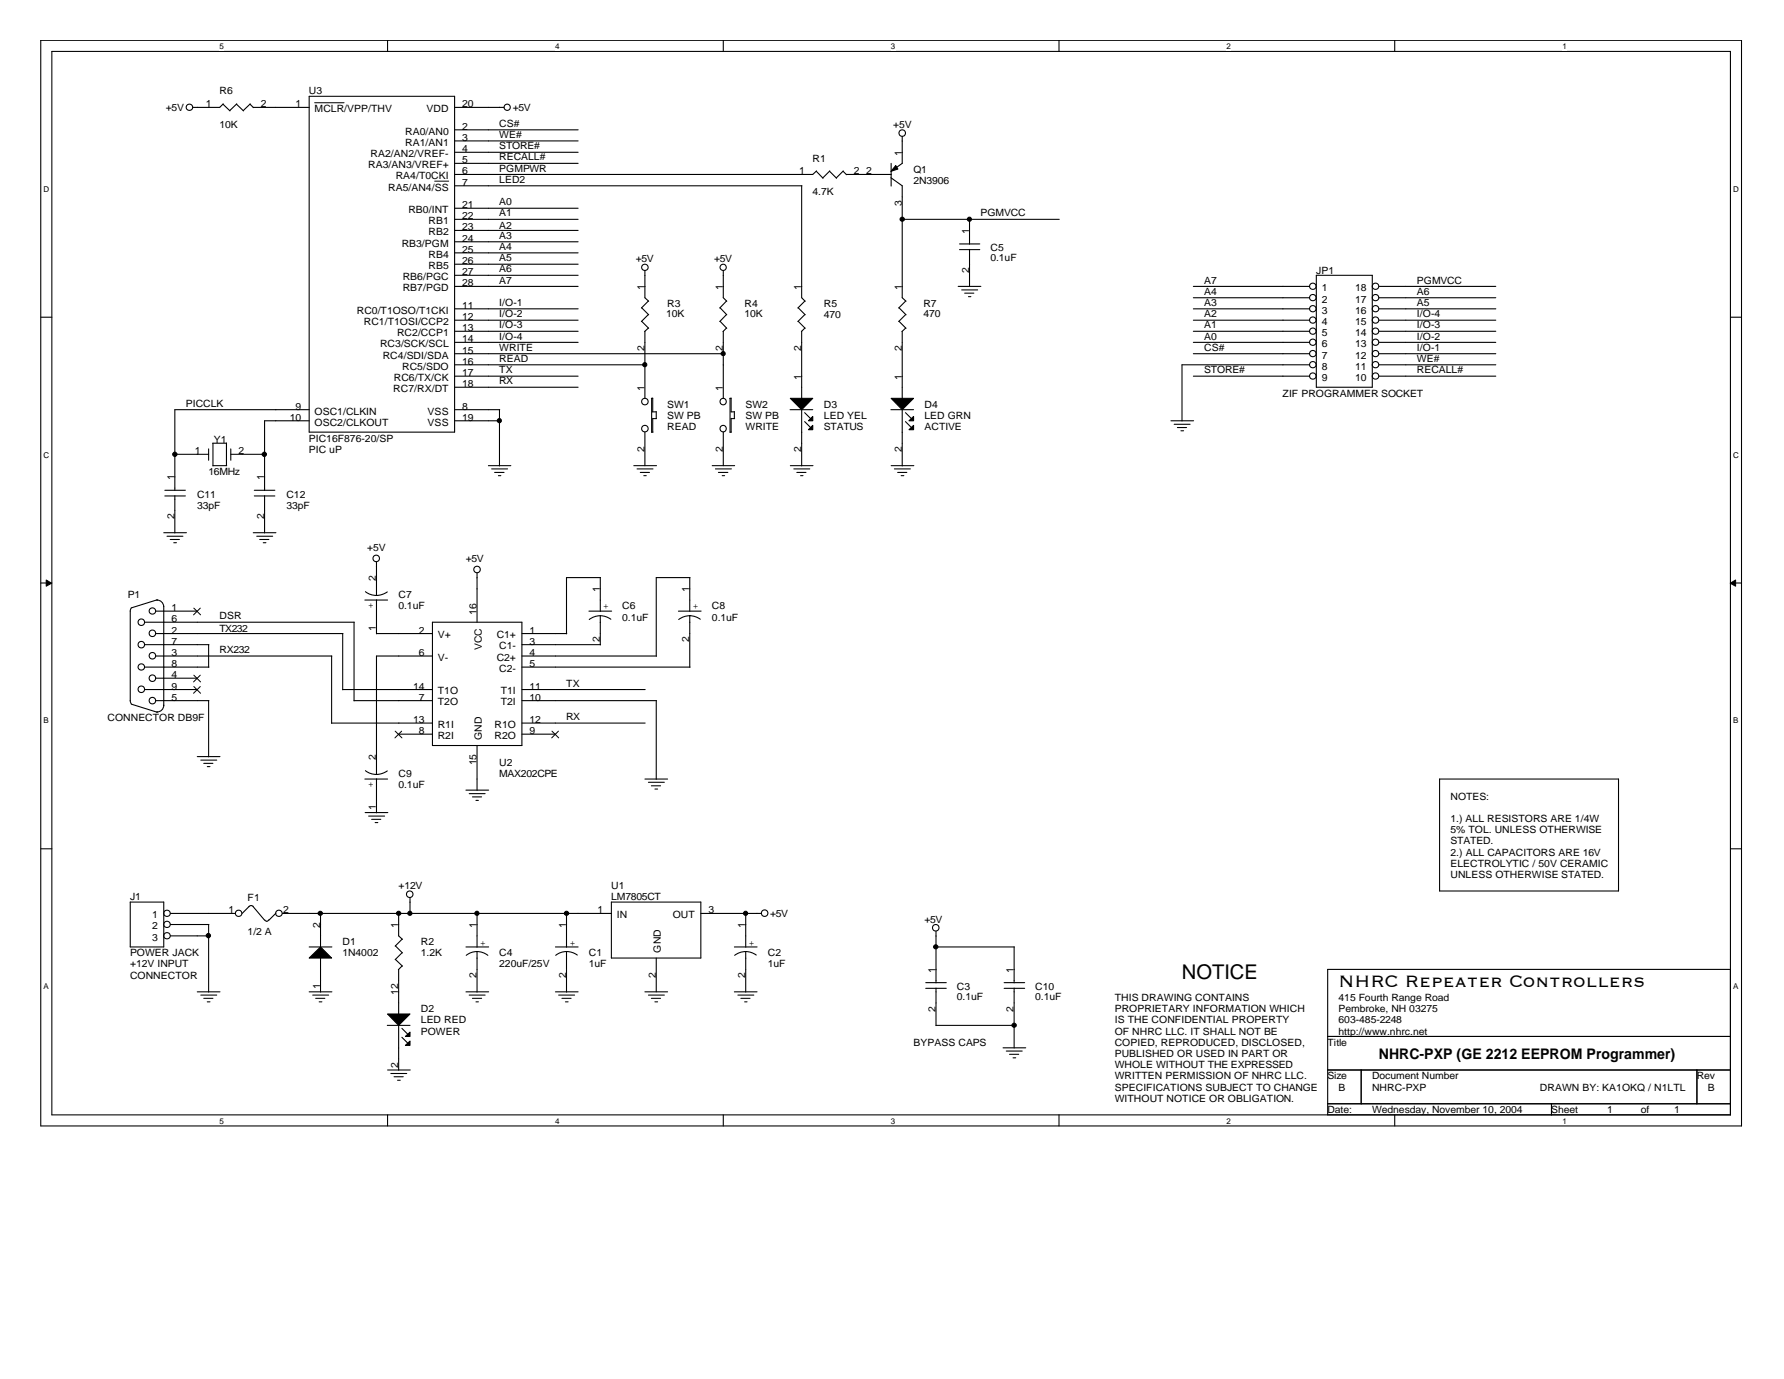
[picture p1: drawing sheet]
<svg xmlns="http://www.w3.org/2000/svg" width="279mm" height="216mm" viewBox="0 0 279 216" stroke-linecap="round" stroke-linejoin="round" font-family="sans-serif">
<path d="M6.4 6.3h266.3v170h-266.3zM8.1 8.1h262.9v166.4h-262.9z" fill="none" stroke="#000" stroke-width=".17"/>
<g fill="#fff">
<path d="M34.4 6.6h.7v1.4h-.7z"/>
<path d="M34.4 174.8h.7v1.4h-.7z"/>
</g>
<path d="M60.7 6.3v1.8M60.7 174.5v1.8" fill="none" stroke="#000" stroke-width=".17"/>
<g fill="#fff">
<path d="M87 6.6h.6v1.4h-.6z"/>
<path d="M87 174.8h.6v1.4h-.6z"/>
</g>
<path d="M113.3 6.3v1.8M113.3 174.5v1.8" fill="none" stroke="#000" stroke-width=".17"/>
<g fill="#fff">
<path d="M139.5 6.6h.7v1.4h-.7z"/>
<path d="M139.5 174.8h.7v1.4h-.7z"/>
</g>
<path d="M165.9 6.3v1.8M165.9 174.5v1.8" fill="none" stroke="#000" stroke-width=".17"/>
<g fill="#fff">
<path d="M192.1 6.6h.7v1.4h-.7z"/>
<path d="M192.1 174.8h.7v1.4h-.7z"/>
</g>
<path d="M218.4 6.3v1.8M218.4 174.5v1.8" fill="none" stroke="#000" stroke-width=".17"/>
<g fill="#fff">
<path d="M244.7 6.6h.7v1.4h-.7z"/>
<path d="M244.7 174.8h.7v1.4h-.7z"/>
<path d="M6.8 28.9h.9v1.4h-.9z"/>
<path d="M271.4 28.9h.9v1.4h-.9z"/>
<path d="M6.8 70.5h.9v1.4h-.9z"/>
<path d="M271.4 70.5h.9v1.4h-.9z"/>
</g>
<path d="M6.4 49.7h1.7M271 49.7h1.7" fill="none" stroke="#000" stroke-width=".17"/>
<g fill="#fff">
<path d="M6.8 112.1h.8v1.4h-.8z"/>
<path d="M271.4 112.1h.8v1.4h-.8z"/>
</g>
<path d="M6.4 91.3h1.7M271 91.3h1.7" fill="none" stroke="#000" stroke-width=".17"/>
<g fill="#000" stroke="#000" stroke-width=".16">
<path d="M7.2 90.8l.9 .5-.9 .5z" fill-rule="evenodd"/>
<path d="M271 91.3l.8-.5v1z" fill-rule="evenodd"/>
</g>
<g fill="#fff">
<path d="M6.8 153.7h.8v1.4h-.8z"/>
<path d="M271.4 153.7h.8v1.4h-.8z"/>
</g>
<g fill="none" stroke="#000" stroke-width=".17">
<path d="M34.9 16.3l1.1 1.1M35 16.3l-.6 .5h-4.2M37 16.3l1.1 1.1M37.1 16.3l-1.1 1M39.2 16.3l.5 .6M39.2 16.3l-1.1 1M39.7 16.8h8.7M48.4 15.1h22.8v52.6h-22.8zM71.2 16.8h7.7M71.2 20.3h19.3M71.2 22.1h19.3M71.2 23.8h19.3"/>
<path d="M71.2 25.6h19.3M71.2 32.6h19.3M71.2 34.3h19.3M71.2 36.1h19.3M71.2 37.9h19.3M71.2 39.6h19.3M71.2 29.1h54.4M125.6 29.1v17.5l.5 .6M127.8 26.8l1.1 1.1M127.9 26.8l-.6 .5h-56.1M129.9 26.8l1.1 1.1M130 26.8l-1.1 1.1"/>
<path d="M132 26.8l.6 .6M132.1 26.8l-1.1 1.1M132.5 27.3h7.1M139.5 27.8l1.8 1.3v17.5l.6 .6M139.6 25.6v3.5M141.3 21.4v4.2l-1.8 1.2M141.3 34.3h24.6M150.3 39.1h3.2M150.3 38.2h3.2M151.8 34.3v3.9M151.8 39v5.8M71.2 44.8h19.3"/>
<path d="M71.2 43.1h19.3M71.2 48.4h19.3M71.2 50.1h19.3M71.2 51.9h19.3M71.2 53.6h19.3M71.2 55.4h42.1M71.2 57.1h29.8M71.2 58.9h19.3M71.2 41.4h19.3M100.5 48.2l1.1 1.1M100.5 50.3l1.1 1.1M101 42.4v4.2l.6 .6"/>
<path d="M101 51.9v10.5M101.6 47.1l-1.2 1.1M101.6 49.2l-1.2 1.1M101.6 51.4l-.6 .5M112.8 48.2l1 1.1M112.8 50.3l1 1.1M113.3 42.4v4.2l.5 .6M113.3 51.9v10.5M113.8 47.1l-1.1 1.1M113.8 49.2l-1.1 1.1M113.8 51.4l-.6 .5M125 48.2l1.1 1.1"/>
<path d="M125 50.3l1.1 1.1M125.6 51.9v10.5M126.1 47.1l-1.1 1.1M126.1 49.2l-1.1 1.1M126.1 51.4l-.6 .5M140.8 48.2l1.1 1.1M140.8 50.3l1.1 1.1M141.3 51.9v10.5M141.9 47.1l-1.1 1.1M141.9 49.2l-1.1 1.1M141.9 51.4l-.6 .5M150.1 44.8h3.5"/>
<path d="M150.6 45.4h2.5M151.1 45.9h1.4M151.7 46.4h.4M186.9 44.8h18.2M186.9 46.6h18.2M186.9 48.4h18.2M186.9 50.1h18.2M186.9 51.9h18.2M186.9 53.6h18.2M186.9 55.4h18.2M186.9 58.9h18.2M205.1 57.1h-20v8.8"/>
<path d="M206.2 43.1h8.7v17.5h-8.7zM216 44.8h18.3M216 46.6h18.3M216 48.4h18.3M216 50.1h18.3M216 51.9h18.3M216 53.6h18.3M216 55.4h18.3M216 57.1h18.3M216 58.9h18.3M25.8 77.6h3.2M25.8 76.8h3.2"/>
<path d="M27.4 71.1h5.3M27.4 77.6v5.8M32.7 70.3v1.8M33.3 69.4h2.2M33.4 72.9h2.1M33.4 69.4v3.5M35.5 69.3v3.6M36.1 70.3v1.8M36.1 71.1h5.4M39.8 77.6h3.2M39.8 76.8h3.2M41.4 77.6v5.8"/>
<path d="M48.4 65.9h-7v10.9M48.4 64.1h-21v12.7M71.2 65.9h7.1M71.2 60.6h19.3M71.2 64.1h7.1M76.5 72.9h3.5M77 73.4h2.5M77.5 74h1.4M78.1 74.5h.3M78.2 64.1v8.8M99.3 72.9h3.5M99.8 73.4h2.5"/>
<path d="M100.3 74h1.4M100.8 74.5h.4M101 67.7v5.2M102 62.4h.2M102.1 62.4v5.3M102.1 67.7h.2M102.2 64.5h.6M102.2 62.3v2.2M102.2 65.5v2.2M102.2 65.5h.6M102.8 64.4v1.1M111.5 72.9h3.6"/>
<path d="M112 73.4h2.5M112.5 74h1.5M113.1 74.5h.4M113.3 67.7v5.2M114.3 62.4h.2M114.3 67.7h.2M114.3 62.4v5.3M114.5 64.5h.5M114.5 65.5h.6M114.5 62.3v2.2M114.5 65.5v2.2M115 64.4v1.1"/>
<path d="M123.7 64.1h3.6M123.8 72.9h3.5M124.3 73.4h2.5M124.8 74h1.4M125.4 74.5h.4M125.6 64.1v8.8M126 64.6l1 .9M126 66l1 .9M139.5 64.1h3.6M139.6 72.9h3.5M140.1 73.4h2.5M140.6 74h1.4"/>
<path d="M141.1 74.5h.5M141.3 64.1v8.8M141.8 64.6l.9 .9M141.8 66l.9 .9M183.4 65.9h3.5M183.9 66.4h2.5M184.4 66.9h1.4M184.9 67.4h.5M22.7 97.4h32.8M24.4 99.2h29.3M24.4 95.7h6.5M24.6 93.9a1.06 1.06 0 0 1 1 1.1"/>
<path d="M24.6 93.9l-4 1.3-.2 .3v14.2M25.6 94.9v15.5a1.05 1.05 0 0 1-1 1.1M25.6 83.4h3.6M26.2 84h2.5M26.7 84.5h1.4M27.2 85h.4M39.7 83.4h3.5M40.2 84h2.5M40.7 84.5h1.4M41.2 85h.4M53.7 99.2v8.8M55.4 97.4v12.3"/>
<path d="M57.1 93.9h3.6M57.2 92.6l.7 .4 1.1 .2M59 88v5.2M59 93.9v5.3M59 99.2h8.7M60.7 92.7l-1 .4-.7 .1M67.7 97.4h14v19.3h-14zM74.7 89.7v7.7M81.7 99.2h7.1M92.2 95.7h3.6M94 96.4l.7 .1 1 .5M94 96.4l-.7 .1-1 .5"/>
<path d="M94 90.4v5.3M94 96.4v4.6M94.1 90.4h-5.4v8.8M106.2 95.7h3.6M108 96.4l.7 .1 1 .5M108 96.4l-.7 .1-1 .5M108 90.4v5.3M108 96.4v8.1M108.1 90.4h-5.3v12.4M20.4 109.7l.2 .5M20.6 110.2l4 1.3M22.7 108h8.2"/>
<path d="M22.7 104.4h10M22.7 100.9h10M24.4 109.7h8.3M24.4 106.2h6.5M24.4 102.7h27.6M30.9 118.5h3.6M31.4 119h2.5M31.9 119.5h1.5M32.7 100.9v3.6M32.7 109.7v8.8M51.9 113.2h15.8M51.9 102.7v10.5"/>
<path d="M53.7 108h14M55.4 109.7h12.3M62.4 114.9h5.3M67.7 102.7h-8.7v18.6M74.7 116.7v7M81.7 109.7h21.1M81.7 108h19.3M81.7 104.4h26.4M81.7 102.7h21.1M81.7 100.9h12.4M81.7 113.2h19.3M81.7 114.9h5.3"/>
<path d="M102.8 109.7v12.3M6.4 132.9h1.7M32.5 120h.4M57.1 122h3.6M57.2 127.2h3.5M57.2 120.7l.7 .3 1.1 .3M57.7 127.8h2.5M58.2 128.3h1.4M58.8 128.8h.4M59 121.9v5.4M60.7 120.7l-1 .5-.7 .1M73 123.7h3.5"/>
<path d="M73.5 124.3h2.5M74 124.8h1.4M74.5 125.3h.4M101 122h3.6M101.6 122.5h2.4M102 123h1.5M102.6 123.5h.4M225.5 122h28v17.5h-28zM271 132.9h1.7M20.4 141.2h5.2v7.1h-5.2zM26.7 143h10.2M26.7 144.7h6"/>
<path d="M26.7 146.5h6M30.9 155.3h3.6M31.4 155.8h2.5M31.9 156.3h1.5M32.5 156.9h.4M32.7 144.7v10.6M39 141.9l-1.1 1.1M39.6 141.9l1.8 2.2M39.7 141.9a.46 .46 0 0 0-.7 .1M41.5 144l.3 .2 .3-.2M43.2 143l-1.1 1.1M44.2 143h51.6"/>
<path d="M48.4 155.3h3.6M48.4 148.3h3.6M49 155.8h2.5M49.4 156.3h1.5M50 156.9h.4M50.2 143v5.3M50.2 150v5.3M61.9 148.1l1.1 1.1M61.9 150.2l1.1 1.1M62.4 143v3.5l.6 .6M62.4 151.8v7M63 147l-1.1 1.1"/>
<path d="M63 149.1l-1.1 1.1M63 151.2l-.6 .6M64.2 140.6v2.5M73 155.3h3.5M73 148.3h3.5M73.5 155.8h2.5M74 156.3h1.4M74.5 156.9h.4M74.7 149l1.1 .2 .6 .4M74.7 149l-.7 .1-1 .5M74.7 143v5.3M74.7 149v6.3"/>
<path d="M87 155.3h3.5M87 148.3h3.5M87.5 155.8h2.5M88 156.3h1.4M88.6 156.9h.4M88.7 149l.8 .1 .9 .4M88.7 149l-.7 .1-1 .5M88.7 143v5.3M88.7 149v6.3M95.8 141.2h14v8.8h-14zM101 155.3h3.6M101.6 155.8h2.4"/>
<path d="M102 156.3h1.5M102.6 156.9h.4M102.8 150v5.3M109.8 143h9.4M115 155.3h3.6M115 148.3h3.6M115.6 155.8h2.5M116 156.3h1.5M116.6 156.9h.4M116.8 149l.7 .1 .9 .4M116.8 149l-.7 .1-1 .5M116.8 143v5.3"/>
<path d="M116.8 149v6.3M145 154.7h3.2M145 153.8h3.2M146.6 145.8v8.1M146.6 154.7v5.9M146.6 148.3h12.3M157.3 154.7h3.2M157.3 153.8h3.2M158.8 148.3v5.6M158.8 154.7v9.4M207.9 151.8h63.1v22.7h-63.1zM60.7 160.5h3.5"/>
<path d="M60.7 167.5h3.6M61.2 168.1h2.5M61.7 168.6h1.5M62.3 169.1h.4M62.4 160.5v7.1M62.9 161l1 .9M62.9 162.4l1 .9M146.6 160.5h12.3M157.1 164h3.5M157.6 164.6h2.5M158.1 165.1h1.4M158.7 165.6h.4"/>
<path d="M207.9 162.3h63.1M207.9 167.5h63.1M207.9 172.8h63.1M213.2 167.5v5.3M243 172.8v1.7M265.8 167.5v5.3"/>
<circle cx="29.7" cy="16.8" r=".5"/>
<circle cx="79.4" cy="16.8" r=".49"/>
<circle cx="141.3" cy="20.8" r=".51"/>
<circle cx="101" cy="41.9" r=".5"/>
<circle cx="113.3" cy="41.9" r=".49"/>
<circle cx="205.6" cy="57.1" r=".5"/>
<circle cx="205.6" cy="48.3" r=".5"/>
<circle cx="205.6" cy="46.6" r=".5"/>
<circle cx="205.6" cy="51.8" r=".5"/>
<circle cx="205.6" cy="44.8" r=".5"/>
<circle cx="205.6" cy="50.1" r=".5"/>
<circle cx="205.6" cy="55.4" r=".5"/>
<circle cx="205.6" cy="53.6" r=".5"/>
<circle cx="205.6" cy="58.9" r=".5"/>
<circle cx="215.4" cy="57.1" r=".5"/>
<circle cx="215.4" cy="48.3" r=".5"/>
<circle cx="215.4" cy="51.8" r=".5"/>
<circle cx="215.4" cy="46.6" r=".5"/>
<circle cx="215.4" cy="44.8" r=".5"/>
<circle cx="215.4" cy="50.1" r=".5"/>
<circle cx="215.4" cy="55.4" r=".5"/>
<circle cx="215.4" cy="58.9" r=".5"/>
<circle cx="215.4" cy="53.6" r=".5"/>
<circle cx="101" cy="62.9" r=".51"/>
<circle cx="101" cy="67.1" r=".51"/>
<circle cx="113.2" cy="67.1" r=".5"/>
<circle cx="113.2" cy="62.9" r=".5"/>
<circle cx="22.1" cy="97.4" r=".51"/>
<circle cx="23.9" cy="99.2" r=".51"/>
<circle cx="23.9" cy="95.7" r=".5"/>
<circle cx="58.9" cy="87.4" r=".51"/>
<circle cx="74.7" cy="89.2" r=".51"/>
<circle cx="22.1" cy="100.9" r=".51"/>
<circle cx="22.1" cy="107.9" r=".51"/>
<circle cx="22.1" cy="104.4" r=".5"/>
<circle cx="23.9" cy="102.7" r=".51"/>
<circle cx="23.9" cy="109.7" r=".51"/>
<circle cx="23.9" cy="106.2" r=".51"/>
<circle cx="26.2" cy="143" r=".5"/>
<circle cx="26.2" cy="144.7" r=".5"/>
<circle cx="26.2" cy="146.5" r=".5"/>
<circle cx="37.4" cy="143" r=".5"/>
<circle cx="43.7" cy="143" r=".5"/>
<circle cx="64.2" cy="140" r=".51"/>
<circle cx="119.7" cy="143" r=".51"/>
<circle cx="146.5" cy="145.3" r=".51"/>
</g>
<path d="M49.3 16.1h4.6M68.1 28.4h2.2M30.4 95.2l1 1.1M31.4 95.2l-1.1 1.1M30.4 107.5l1 1M30.4 105.7l1 1.1M31.4 107.5l-1.1 1M31.4 105.7l-1.1 1.1M61.9 114.5l1 1M62.9 114.5l-1.1 1M86.4 114.5l1.1 1M87.5 114.5l-1.1 1" fill="none" stroke="#000" stroke-width=".16"/>
<g fill="#000" stroke="#000" stroke-width=".17">
<path d="M140.3 25.9l.3 .6-1 .3z" fill-rule="evenodd"/>
<path d="M123.8 62.4h3.5l-1.7 1.7z" fill-rule="evenodd"/>
<path d="M126.6 65.9l.7-.7v.7z" fill-rule="evenodd"/>
<path d="M126.6 67.3l.7-.7v.7z" fill-rule="evenodd"/>
<path d="M139.6 62.4h3.5l-1.8 1.7z" fill-rule="evenodd"/>
<path d="M142.4 65.9l.7-.7v.7z" fill-rule="evenodd"/>
<path d="M142.4 67.3l.7-.7v.7z" fill-rule="evenodd"/>
<path d="M48.4 150l1.8-1.7 1.7 1.7z" fill-rule="evenodd"/>
<path d="M60.7 158.8h3.5l-1.8 1.7z" fill-rule="evenodd"/>
<path d="M63.5 162.3l.7-.7v.7z" fill-rule="evenodd"/>
<path d="M63.5 163.7l.7-.7v.7z" fill-rule="evenodd"/>
<circle cx="141.3" cy="34.3" r=".33"/>
<circle cx="151.8" cy="34.3" r=".32"/>
<circle cx="101" cy="57.1" r=".32"/>
<circle cx="113.3" cy="55.4" r=".32"/>
<circle cx="27.4" cy="71.1" r=".33"/>
<circle cx="41.4" cy="71.1" r=".33"/>
<circle cx="78.2" cy="65.9" r=".32"/>
<circle cx="32.6" cy="146.5" r=".33"/>
<circle cx="50.2" cy="143" r=".33"/>
<circle cx="62.4" cy="143" r=".33"/>
<circle cx="64.2" cy="143" r=".32"/>
<circle cx="74.7" cy="143" r=".32"/>
<circle cx="88.7" cy="143" r=".33"/>
<circle cx="116.8" cy="143" r=".32"/>
<circle cx="146.6" cy="148.2" r=".33"/>
<circle cx="158.8" cy="160.5" r=".33"/>
</g>
<text font-size="3.3" x="209.6" y="154.5">NHRC Repeater Controllers</text>
<text font-size="3.2" x="185.1" y="153.2">NOTICE</text>
<text font-size="2.3" x="215.9" y="165.8">NHRC-PXP (GE 2212 EEPROM Programmer)</text>
<g font-size="1.6">
<text x="26" y="17.4">+5V</text>
<text x="32.3" y="16.8">1</text>
<text x="34.4" y="14.8">R6</text>
<text x="40.9" y="16.8">2</text>
<text x="46.3" y="16.8">1</text>
<text x="48.4" y="14.8">U3</text>
<text x="49.3" y="17.6">MCLR/VPP/THV</text>
<text x="66.8" y="17.6">VDD</text>
<text x="72.4" y="16.8">20</text>
<text x="80.3" y="17.4">+5V</text>
<text x="34.4" y="20">10K</text>
<text x="63.5" y="21.1">RA0/AN0</text>
<text x="63.5" y="22.8">RA1/AN1</text>
<text x="72.4" y="20.3">2</text>
<text x="72.4" y="22.1">3</text>
<text x="72.4" y="23.8">4</text>
<text x="78.2" y="19.9">CS#</text>
<text x="78.2" y="21.6">WE#</text>
<text x="78.2" y="23.4">STORE#</text>
<text x="139.9" y="20">+5V</text>
<text x="57.7" y="26.3">RA3/AN3/VREF+</text>
<text x="58" y="24.6">RA2/AN2/VREF-</text>
<text x="60.8" y="29.8">RA5/AN4/SS</text>
<text x="62" y="28.1">RA4/T0CKI</text>
<text x="72.4" y="25.6">5</text>
<text x="72.4" y="27.3">6</text>
<text x="72.4" y="29.1">7</text>
<text x="78.2" y="25.1">RECALL#</text>
<text x="78.2" y="26.9">PGMPWR</text>
<text x="78.2" y="28.6">LED2</text>
<text x="125.1" y="27.3">1</text>
<text x="127.3" y="25.3">R1</text>
<text x="133.7" y="27.3">2</text>
<text x="135.7" y="27.3">2</text>
<text x="141.2" y="24.4" transform="rotate(-90 141.2 24.4)">1</text>
<text x="143" y="27.1">Q1</text>
<text x="143" y="28.8">2N3906</text>
<text x="64" y="33.4">RB0/INT</text>
<text x="67.1" y="35.1">RB1</text>
<text x="72.4" y="32.6">21</text>
<text x="72.4" y="34.3">22</text>
<text x="78.2" y="32.1">A0</text>
<text x="78.2" y="33.9">A1</text>
<text x="78.2" y="35.8">A2</text>
<text x="127.3" y="30.6">4.7K</text>
<text x="141.2" y="32.2" transform="rotate(-90 141.2 32.2)">3</text>
<text x="153.5" y="33.9">PGMVCC</text>
<text x="62.9" y="38.6">RB3/PGM</text>
<text x="67.1" y="36.8">RB2</text>
<text x="67.1" y="40.3">RB4</text>
<text x="72.4" y="36.1">23</text>
<text x="72.4" y="37.8">24</text>
<text x="72.4" y="39.6">25</text>
<text x="72.4" y="41.4">26</text>
<text x="78.2" y="37.4">A3</text>
<text x="78.2" y="40.9">A5</text>
<text x="78.2" y="39.2">A4</text>
<text x="99.6" y="41.1">+5V</text>
<text x="111.8" y="41.1">+5V</text>
<text x="151.8" y="36.7" transform="rotate(-90 151.8 36.7)">1</text>
<text x="155.1" y="39.3">C5</text>
<text x="155.1" y="40.9">0.1uF</text>
<text x="63.1" y="43.9">RB6/PGC</text>
<text x="63.1" y="45.6">RB7/PGD</text>
<text x="67.1" y="42.1">RB5</text>
<text x="72.4" y="43.1">27</text>
<text x="72.4" y="44.8">28</text>
<text x="78.2" y="42.6">A6</text>
<text x="78.2" y="44.4">A7</text>
<text x="78.2" y="47.9">I/O-1</text>
<text x="100.9" y="45.4" transform="rotate(-90 100.9 45.4)">1</text>
<text x="113.2" y="45.4" transform="rotate(-90 113.2 45.4)">1</text>
<text x="125.5" y="45.4" transform="rotate(-90 125.5 45.4)">1</text>
<text x="141.2" y="45.4" transform="rotate(-90 141.2 45.4)">1</text>
<text x="151.8" y="42.7" transform="rotate(-90 151.8 42.7)">2</text>
<text x="188.6" y="47.9">A3</text>
<text x="188.6" y="44.4">A7</text>
<text x="188.6" y="46.1">A4</text>
<text x="206.1" y="42.8">JP1</text>
<text x="207" y="45.6">1</text>
<text x="207" y="47.4">2</text>
<text x="212.2" y="45.6">18</text>
<text x="212.2" y="47.4">17</text>
<text x="221.9" y="46.1">A6</text>
<text x="221.9" y="47.9">A5</text>
<text x="221.9" y="44.4">PGMVCC</text>
<text x="55.9" y="49.1">RC0/T1OSO/T1CKI</text>
<text x="57" y="50.9">RC1/T1OSI/CCP2</text>
<text x="62.2" y="52.6">RC2/CCP1</text>
<text x="72.4" y="48.3">11</text>
<text x="72.4" y="50.1">12</text>
<text x="72.4" y="51.9">13</text>
<text x="72.4" y="53.6">14</text>
<text x="78.2" y="51.4">I/O-3</text>
<text x="78.2" y="53.2">I/O-4</text>
<text x="78.2" y="49.7">I/O-2</text>
<text x="104.3" y="49.7">10K</text>
<text x="104.5" y="48.1">R3</text>
<text x="116.6" y="48.1">R4</text>
<text x="116.6" y="49.7">10K</text>
<text x="129" y="48.1">R5</text>
<text x="129" y="49.8">470</text>
<text x="144.6" y="48.1">R7</text>
<text x="144.6" y="49.7">470</text>
<text x="188.6" y="53.2">A0</text>
<text x="188.6" y="49.7">A2</text>
<text x="188.6" y="51.4">A1</text>
<text x="207" y="49.1">3</text>
<text x="207" y="50.9">4</text>
<text x="207" y="52.6">5</text>
<text x="212.2" y="49.1">16</text>
<text x="212.2" y="50.9">15</text>
<text x="212.2" y="52.6">14</text>
<text x="221.9" y="53.2">I/O-2</text>
<text x="221.9" y="51.4">I/O-3</text>
<text x="221.9" y="49.7">I/O-4</text>
<text x="59.5" y="54.4">RC3/SCK/SCL</text>
<text x="59.9" y="56.1">RC4/SDI/SDA</text>
<text x="61.7" y="59.6">RC6/TX/CK</text>
<text x="63" y="57.9">RC5/SDO</text>
<text x="72.4" y="55.4">15</text>
<text x="72.4" y="57.1">16</text>
<text x="72.4" y="58.9">17</text>
<text x="78.2" y="56.7">READ</text>
<text x="78.2" y="54.9">WRITE</text>
<text x="78.2" y="58.4">TX</text>
<text x="100.9" y="55" transform="rotate(-90 100.9 55)">2</text>
<text x="113.2" y="55" transform="rotate(-90 113.2 55)">2</text>
<text x="125.5" y="59.4" transform="rotate(-90 125.5 59.4)">1</text>
<text x="125.5" y="55" transform="rotate(-90 125.5 55)">2</text>
<text x="141.2" y="59.4" transform="rotate(-90 141.2 59.4)">1</text>
<text x="141.2" y="55" transform="rotate(-90 141.2 55)">2</text>
<text x="188.6" y="54.9">CS#</text>
<text x="188.6" y="58.4">STORE#</text>
<text x="207" y="54.4">6</text>
<text x="207" y="56.1">7</text>
<text x="207" y="57.9">8</text>
<text x="207" y="59.6">9</text>
<text x="212.2" y="54.4">13</text>
<text x="212.2" y="56.1">12</text>
<text x="212.2" y="57.9">11</text>
<text x="212.2" y="59.6">10</text>
<text x="221.9" y="54.9">I/O-1</text>
<text x="221.9" y="56.7">WE#</text>
<text x="221.9" y="58.4">RECALL#</text>
<text x="29.1" y="63.7">PICCLK</text>
<text x="45.4" y="65.9">10</text>
<text x="46.3" y="64.1">9</text>
<text x="49.3" y="64.9">OSC1/CLKIN</text>
<text x="61.6" y="61.4">RC7/RX/DT</text>
<text x="67" y="64.9">VSS</text>
<text x="72.4" y="64.1">8</text>
<text x="72.4" y="65.9">19</text>
<text x="72.4" y="60.6">18</text>
<text x="78.2" y="60.2">RX</text>
<text x="100.9" y="61.2" transform="rotate(-90 100.9 61.2)">1</text>
<text x="104.5" y="63.8">SW1</text>
<text x="104.5" y="65.6">SW PB</text>
<text x="113.2" y="61.2" transform="rotate(-90 113.2 61.2)">1</text>
<text x="116.8" y="63.8">SW2</text>
<text x="116.8" y="65.6">SW PB</text>
<text x="129" y="63.8">D3</text>
<text x="129" y="65.6">LED YEL</text>
<text x="144.8" y="63.8">D4</text>
<text x="144.8" y="65.6">LED GRN</text>
<text x="200.9" y="62.1">ZIF PROGRAMMER SOCKET</text>
<text x="30.5" y="71.1">1</text>
<text x="33.5" y="69.3">Y1</text>
<text x="37.3" y="71.1">2</text>
<text x="48.4" y="70.9">PIC uP</text>
<text x="48.4" y="69.1">PIC16F876-20/SP</text>
<text x="49.3" y="66.6">OSC2/CLKOUT</text>
<text x="67" y="66.6">VSS</text>
<text x="100.9" y="70.8" transform="rotate(-90 100.9 70.8)">2</text>
<text x="104.5" y="67.4">READ</text>
<text x="113.2" y="70.8" transform="rotate(-90 113.2 70.8)">2</text>
<text x="116.8" y="67.4">WRITE</text>
<text x="125.5" y="70.8" transform="rotate(-90 125.5 70.8)">2</text>
<text x="129" y="67.4">STATUS</text>
<text x="141.2" y="70.8" transform="rotate(-90 141.2 70.8)">2</text>
<text x="144.8" y="67.4">ACTIVE</text>
<text x="27.3" y="75.2" transform="rotate(-90 27.3 75.2)">1</text>
<text x="30.9" y="77.9">C11</text>
<text x="32.6" y="74.4">16MHz</text>
<text x="41.4" y="75.2" transform="rotate(-90 41.4 75.2)">1</text>
<text x="44.9" y="77.9">C12</text>
<text x="27.3" y="81.3" transform="rotate(-90 27.3 81.3)">2</text>
<text x="30.9" y="79.6">33pF</text>
<text x="41.4" y="81.3" transform="rotate(-90 41.4 81.3)">2</text>
<text x="44.9" y="79.6">33pF</text>
<text x="57.5" y="86.3">+5V</text>
<text x="72.9" y="88.1">+5V</text>
<text x="20" y="93.6">P1</text>
<text x="26.8" y="95.7">1</text>
<text x="58.5" y="94.4" transform="rotate(-180 58.5 94.4)">+</text>
<text x="58.9" y="91" transform="rotate(-90 58.9 91)">2</text>
<text x="62.4" y="93.6">C7</text>
<text x="62.4" y="95.4">0.1uF</text>
<text x="93.9" y="92.8" transform="rotate(-90 93.9 92.8)">1</text>
<text x="94.5" y="95.4">+</text>
<text x="97.5" y="95.4">C6</text>
<text x="107.9" y="92.8" transform="rotate(-90 107.9 92.8)">1</text>
<text x="108.5" y="95.4">+</text>
<text x="111.5" y="95.4">C8</text>
<text x="26.8" y="100.9">7</text>
<text x="26.8" y="99.2">2</text>
<text x="26.8" y="97.4">6</text>
<text x="34.4" y="98.9">TX232</text>
<text x="34.4" y="97">DSR</text>
<text x="58.9" y="98.8" transform="rotate(-90 58.9 98.8)">1</text>
<text x="65.6" y="99.2">2</text>
<text x="68.6" y="99.9">V+</text>
<text x="74.6" y="96.2" transform="rotate(-90 74.6 96.2)">16</text>
<text x="75.4" y="101.8" transform="rotate(-90 75.4 101.8)">VCC</text>
<text x="77.8" y="99.9">C1+</text>
<text x="78.2" y="101.7">C1-</text>
<text x="82.9" y="99.2">1</text>
<text x="82.9" y="100.9">3</text>
<text x="93.9" y="100.5" transform="rotate(-90 93.9 100.5)">2</text>
<text x="97.5" y="97.2">0.1uF</text>
<text x="107.9" y="100.5" transform="rotate(-90 107.9 100.5)">2</text>
<text x="111.5" y="97.2">0.1uF</text>
<text x="26.8" y="107.9">9</text>
<text x="26.8" y="106.2">4</text>
<text x="26.8" y="104.4">8</text>
<text x="26.8" y="102.7">3</text>
<text x="34.4" y="102.2">RX232</text>
<text x="64.7" y="107.9">14</text>
<text x="65.6" y="102.7">6</text>
<text x="68.6" y="103.5">V-</text>
<text x="77.8" y="103.5">C2+</text>
<text x="78.2" y="105.2">C2-</text>
<text x="82.9" y="102.7">4</text>
<text x="82.9" y="104.4">5</text>
<text x="82.9" y="107.9">11</text>
<text x="88.7" y="107.5">TX</text>
<text x="16.8" y="112.9">CONNECTOR DB9F</text>
<text x="26.8" y="109.7">5</text>
<text x="64.7" y="113.2">13</text>
<text x="65.6" y="109.7">7</text>
<text x="68.6" y="114">R1I</text>
<text x="68.6" y="108.7">T1O</text>
<text x="68.6" y="110.4">T2O</text>
<text x="77.5" y="114">R1O</text>
<text x="78.4" y="108.7">T1I</text>
<text x="78.4" y="110.4">T2I</text>
<text x="82.9" y="109.7">10</text>
<text x="82.9" y="113.2">12</text>
<text x="88.7" y="112.7">RX</text>
<text x="58.9" y="119" transform="rotate(-90 58.9 119)">2</text>
<text x="65.6" y="114.9">8</text>
<text x="68.6" y="115.7">R2I</text>
<text x="74.6" y="119.8" transform="rotate(-90 74.6 119.8)">15</text>
<text x="75.4" y="115.9" transform="rotate(-90 75.4 115.9)">GND</text>
<text x="77.5" y="115.7">R2O</text>
<text x="78.2" y="119.9">U2</text>
<text x="82.9" y="114.9">9</text>
<text x="58.5" y="122.4" transform="rotate(-180 58.5 122.4)">+</text>
<text x="62.4" y="121.7">C9</text>
<text x="62.4" y="123.4">0.1uF</text>
<text x="78.2" y="121.7">MAX202CPE</text>
<text x="227.2" y="125.2">NOTES:</text>
<text x="58.9" y="126.8" transform="rotate(-90 58.9 126.8)">1</text>
<text x="227.2" y="128.7">1.) ALL RESISTORS ARE 1/4W</text>
<text x="227.2" y="130.5">5% TOL. UNLESS OTHERWISE</text>
<text x="227.2" y="135.7">ELECTROLYTIC / 50V CERAMIC</text>
<text x="227.2" y="133.9">2.) ALL CAPACITORS ARE 16V</text>
<text x="227.2" y="132.2">STATED.</text>
<text x="227.2" y="137.5">UNLESS OTHERWISE STATED.</text>
<text x="20.4" y="141">J1</text>
<text x="23.8" y="143.8">1</text>
<text x="35.8" y="143">1</text>
<text x="38.8" y="141.1">F1</text>
<text x="44.4" y="143">2</text>
<text x="62.4" y="139.2">+12V</text>
<text x="93.6" y="143">1</text>
<text x="95.7" y="139.2">U1</text>
<text x="95.7" y="141">LM7805CT</text>
<text x="96.6" y="143.8">IN</text>
<text x="105.4" y="143.8">OUT</text>
<text x="111" y="143">3</text>
<text x="120.6" y="143.6">+5V</text>
<text x="20.4" y="149.7">POWER JACK</text>
<text x="23.8" y="145.5">2</text>
<text x="23.8" y="147.3">3</text>
<text x="38.8" y="146.4">1/2 A</text>
<text x="50.1" y="145.3" transform="rotate(-90 50.1 145.3)">2</text>
<text x="53.6" y="148">D1</text>
<text x="53.6" y="149.7">1N4002</text>
<text x="62.4" y="145.3" transform="rotate(-90 62.4 145.3)">1</text>
<text x="65.9" y="148">R2</text>
<text x="65.9" y="149.7">1.2K</text>
<text x="74.6" y="145.3" transform="rotate(-90 74.6 145.3)">1</text>
<text x="75.2" y="148.1">+</text>
<text x="78.2" y="149.7">C4</text>
<text x="88.6" y="145.3" transform="rotate(-90 88.6 145.3)">1</text>
<text x="89.2" y="148.1">+</text>
<text x="92.2" y="149.7">C1</text>
<text x="103.5" y="149.1" transform="rotate(-90 103.5 149.1)">GND</text>
<text x="116.7" y="145.3" transform="rotate(-90 116.7 145.3)">1</text>
<text x="117.3" y="148.1">+</text>
<text x="120.3" y="149.7">C2</text>
<text x="144.8" y="144.5">+5V</text>
<text x="20.4" y="151.5">+12V INPUT</text>
<text x="20.4" y="153.2">CONNECTOR</text>
<text x="50.1" y="154.9" transform="rotate(-90 50.1 154.9)">1</text>
<text x="62.4" y="155.8" transform="rotate(-90 62.4 155.8)">12</text>
<text x="74.6" y="153.1" transform="rotate(-90 74.6 153.1)">2</text>
<text x="78.2" y="151.5">220uF/25V</text>
<text x="88.6" y="153.1" transform="rotate(-90 88.6 153.1)">2</text>
<text x="92.2" y="151.5">1uF</text>
<text x="102.7" y="153.1" transform="rotate(-90 102.7 153.1)">2</text>
<text x="116.7" y="153.1" transform="rotate(-90 116.7 153.1)">2</text>
<text x="120.3" y="151.5">1uF</text>
<text x="146.5" y="152.3" transform="rotate(-90 146.5 152.3)">1</text>
<text x="149.9" y="155">C3</text>
<text x="158.7" y="152.3" transform="rotate(-90 158.7 152.3)">1</text>
<text x="162.1" y="155">C10</text>
<text x="65.9" y="158.5">D2</text>
<text x="65.9" y="160.2">LED RED</text>
<text x="146.5" y="158.4" transform="rotate(-90 146.5 158.4)">2</text>
<text x="149.9" y="156.5">0.1uF</text>
<text x="158.7" y="158.4" transform="rotate(-90 158.7 158.4)">2</text>
<text x="162.1" y="156.5">0.1uF</text>
<text x="174.6" y="160.2">IS THE CONFIDENTIAL PROPERTY</text>
<text x="174.6" y="156.8">THIS DRAWING CONTAINS</text>
<text x="174.6" y="158.5">PROPRIETARY INFORMATION WHICH</text>
<text x="209.6" y="156.8">415 Fourth Range Road</text>
<text x="209.6" y="158.5">Pembroke, NH 03275</text>
<text x="209.6" y="160.2">603-485-2248</text>
<text x="62.4" y="167.2" transform="rotate(-90 62.4 167.2)">2</text>
<text x="65.9" y="162">POWER</text>
<text x="143" y="163.7">BYPASS CAPS</text>
<text x="174.6" y="163.7">COPIED, REPRODUCED, DISCLOSED,</text>
<text x="174.6" y="165.5">PUBLISHED OR USED IN PART OR</text>
<text x="174.6" y="162">OF NHRC LLC. IT SHALL NOT BE</text>
<text x="174.6" y="167.3">WHOLE WITHOUT THE EXPRESSED</text>
<text x="207.9" y="163.7">Title</text>
<text x="209.6" y="162">http://www.nhrc.net</text>
<text x="174.6" y="170.8">SPECIFICATIONS SUBJECT TO CHANGE</text>
<text x="174.6" y="169">WRITTEN PERMISSION OF NHRC LLC.</text>
<text x="174.6" y="172.5">WITHOUT NOTICE OR OBLIGATION.</text>
<text x="207.9" y="169">Size</text>
<text x="209.6" y="170.8">B</text>
<text x="214.9" y="170.8">NHRC-PXP</text>
<text x="214.9" y="169">Document Number</text>
<text x="241.2" y="170.8">DRAWN BY: KA1OKQ / N1LTL</text>
<text x="265.7" y="169">Rev</text>
<text x="267.5" y="170.8">B</text>
<text x="207.9" y="174.3">Date:</text>
<text x="214.9" y="174.3">Wednesday, November 10, 2004</text>
<text x="243" y="174.3">Sheet</text>
<text x="251.7" y="174.3">1</text>
<text x="257" y="174.3">of</text>
<text x="262.2" y="174.3">1</text>
</g>
<g font-size="1.3">
<text x="34.4" y="7.7">5</text>
<text x="87" y="7.7">4</text>
<text x="139.5" y="7.7">3</text>
<text x="192.1" y="7.7">2</text>
<text x="244.7" y="7.7">1</text>
<text x="6.8" y="30">D</text>
<text x="271.4" y="30">D</text>
<text x="6.8" y="71.6">C</text>
<text x="271.4" y="71.6">C</text>
<text x="6.8" y="113.2">B</text>
<text x="271.4" y="113.2">B</text>
<text x="6.8" y="154.9">A</text>
<text x="271.4" y="154.9">A</text>
<text x="34.4" y="175.9">5</text>
<text x="87" y="175.9">4</text>
<text x="139.5" y="175.9">3</text>
<text x="192.1" y="175.9">2</text>
<text x="244.7" y="175.9">1</text>
</g>
</svg>
